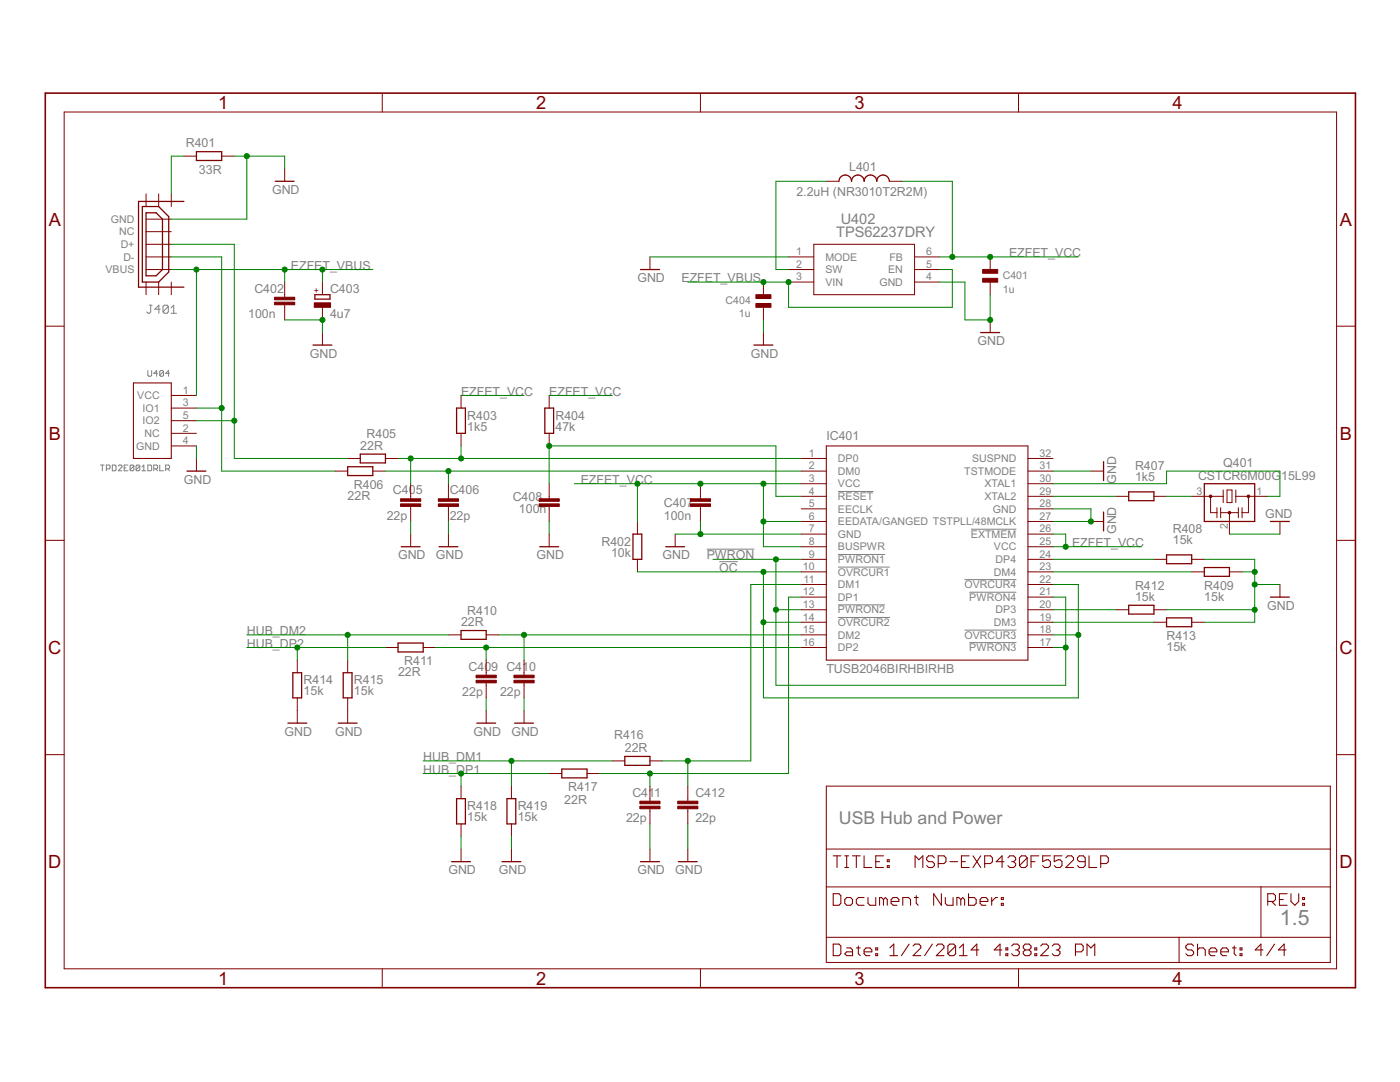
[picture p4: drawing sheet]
<svg xmlns="http://www.w3.org/2000/svg" width="279mm" height="216mm" viewBox="0 0 279 216" stroke-linecap="round" stroke-linejoin="round" font-family="sans-serif">
<g fill="none" stroke="#808080" stroke-width=".2">
<path d="M29.5 73.9v1l.2 .2h.4l.2-.2v-1M29.8 60.9h.6M30.1 60.9v1.3l-.3 .3h-.3l-.2-.3M31.5 74.5h-.8l.6-.6v1.2M32 61.7h-1.1l.8-.8v1.6M32.6 74.1l-.2-.2h-.3l-.2 .2v.8M32.6 74.1v.8l-.2 .2h-.3l-.2-.2M32.6 74.1l-.7 .8M33.6 61.2v1l-.3 .3h-.5l-.3-.3M33.6 61.2l-.3-.3h-.5l-.3 .3v1M33.6 61.2l-1.1 1M33.8 74.5h-.7l.5-.6v1.2"/>
<path d="M34.1 62.5h1.1M34.1 61.4l.6-.5v1.6M20 92.8h.8M20.4 92.8v1.1M21.2 93.6h.6l.2-.2v-.4l-.2-.2h-.6v1.1M22.4 92.8h.6l.2 .2v.7l-.2 .2h-.6zM23.6 93l.2-.2h.4l.1 .2v.2l-.7 .7h.7M24.8 93.4h.3M25.5 92.8h-.7v1.1h.7M26.7 93l-.2-.2h-.4l-.1 .2v.7M26.7 93v.7l-.2 .2h-.4l-.1-.2M26.7 93l-.7 .7"/>
<path d="M27.9 93l-.2-.2h-.4l-.1 .2v.7M27.9 93v.7l-.2 .2h-.4l-.1-.2M27.9 93l-.7 .7M28.3 93.9h.8M28.3 93.2l.4-.4v1.1M29.5 92.8h.6l.2 .2v.7l-.2 .2h-.6zM30.7 93.6h.6l.2-.2v-.4l-.2-.2h-.6v1.1M31.1 93.6l.4 .3M31.9 92.8v1.1h.7M33.1 93.6h.5l.2-.2v-.4l-.2-.2h-.5v1.1M33.4 93.6l.4 .3M167.2 98.1h7.1"/>
<path d="M141 109.6h9.5M143.6 112.1h3.7M167.2 110.6h9.4M167.2 113.2h10.4M192.5 115.7h10.3M193.4 118.2h9.4M193.8 105.6h9M167.2 120.7h9.4M167.2 123.2h10.4M192.5 125.7h10.3M193.4 128.2h9.4"/>
</g>
<g fill="none" stroke="#800000" stroke-width=".21">
<path d="M26.6 76.4h7.6v15.1h-7.6zM164.9 89h40.2v42.7h-40.2zM166.3 178.3h1.1l.4 .4v1.6l-.4 .3h-1.1zM166.3 170.8h1.5M167 170.8v2.3M168.6 170.8h.8M168.6 173.1h.8M169 179.1h.8l.3 .4v.8l-.3 .3h-.8l-.4-.3v-.8zM169 170.8v2.3M170.1 170.8h1.6M170.9 170.8v2.3M172.4 170.8v2.3h1.6"/>
<path d="M172.4 179.1h-1.1l-.4 .4v.8l.4 .3h1.1M173.2 179.1v1.2l.4 .3h1.2v-1.5M174.8 171.9h.7M176.3 170.8h-1.5v2.3h1.5M176.3 179.5l-.4-.4h-.4v1.5M176.3 179.5l.4-.4 .4 .4v1.1M176.3 179.5v1.1M177.1 172.7h.4v.4h-.4zM177.1 171.6h.4v.3h-.4zM177.8 179.9h1.6v-.4l-.4-.4h-.8l-.4 .4v.8l.4 .3h.8M182.5 179.1h.8M182.6 173.1v-2.3l.8 .8 .8-.8v2.3"/>
<path d="M182.9 178.7v1.6l.4 .3M186.5 171.2l-.4-.4h-.8l-.4 .4v.4l.4 .3h.8l.4 .4v.4l-.4 .4h-.8l-.4-.4M187.2 172.3h1.2l.4-.4v-.7l-.4-.4h-1.2v2.3M187.9 178.3v2.3l-1.6-2.3v2.3M188.7 179.1v1.2l.3 .3h1.2v-1.5M189.6 171.9h1.5M191.7 179.5l-.4-.4h-.3v1.5M191.7 179.5v1.1M191.7 179.5l.4-.4 .4 .4v1.1M191.9 171.9h.8M193.3 178.3v2.3h1.1l.4-.3v-.8l-.4-.4h-1.1M193.4 170.8h-1.5v2.3h1.5"/>
<path d="M194.2 170.8l1.5 2.3M195.6 179.9h1.5v-.4l-.3-.4h-.8l-.4 .4v.8l.4 .3h.8M195.7 170.8l-1.5 2.3M196.5 172.3h1.2l.4-.4v-.7l-.4-.4h-1.2v2.3M197.9 179.1v1.5M199.1 179.1h-.4l-.8 .8M199.8 179.1h.4v.4h-.4zM200.4 171.9h-1.6l1.2-1.1v2.3M201.1 171.2l.4-.4h.8l.4 .4v.4l-.4 .3M201.9 171.9h.4M202.3 171.9l.4 .4v.4l-.4 .4h-.8l-.4-.4M205 171.2l-.4-.4h-.8l-.3 .4v1.5"/>
<path d="M205 171.2v1.5l-.4 .4h-.8l-.3-.4M205 171.2l-1.5 1.5M205.8 171.9h.7M207.3 170.8h-1.5v2.3M209.6 170.8h-1.5v1.1l.8-.3h.3l.4 .3v.8l-.4 .4h-.7l-.4-.4M211.9 170.8h-1.5v1.1l.8-.3h.4l.3 .3v.8l-.3 .4h-.8l-.4-.4M212.7 171.2l.4-.4h.8l.3 .4v.4l-1.5 1.5h1.5M216.6 171.9h-1.2l-.4-.3v-.4l.4-.4h.8l.4 .4v1.5l-.4 .4h-.8l-.4-.4M217.3 170.8v2.3h1.6M219.7 172.3h1.1l.4-.4v-.7l-.4-.4h-1.1v2.3M253 179.9h1.2l.4-.4v-.8l-.4-.4h-1.2v2.3M253.8 179.9l.8 .7"/>
<path d="M255.3 179.5h.8M256.9 178.3h-1.6v2.3h1.6M257.6 178.3v1.6l.8 .7 .8-.7v-1.6M260 179.1h.3v.4h-.3zM166.3 188.4h1.1l.4 .4v1.5l-.4 .4h-1.1zM169 189.1h.8l.3 .4v1.2h-1.1l-.4-.4 .4-.4h1.1M170.9 189.1h.8M171.3 188.8v1.5l.4 .4M172.4 189.9h1.6v-.4l-.4-.4h-.8l-.4 .4v.8l.4 .4h.8M174.8 190.3h.4v.4h-.4zM174.8 189.1h.4v.4h-.4zM177.6 190.7h1.5"/>
<path d="M177.6 189.1l.8-.7v2.3M180.2 180.6v-1.5h1.1l.4 .4v1.1M181.4 188.4l-1.5 2.3M182.2 188.8l.4-.4h.8l.4 .4v.3l-1.6 1.6h1.6M186.1 188.4l-1.6 2.3M186.9 188.8l.3-.4h.8l.4 .4v.3l-1.5 1.6h1.5M190.7 188.8v1.5l-.4 .4h-.8l-.3-.4M190.7 188.8l-.4-.4h-.8l-.3 .4v1.5M190.7 188.8l-1.5 1.5M191.5 190.7h1.5M191.5 189.1l.8-.7v2.3M195.3 189.5h-1.5l1.1-1.1v2.3"/>
<path d="M199.8 180.3h.4v.3h-.4zM200 189.5h-1.6l1.2-1.1v2.3M200.7 190.3h.4v.4h-.4zM200.7 189.1h.4v.4h-.4zM201.9 188.8l.4-.4h.8l.3 .4v.3l-.3 .4M202.7 189.5h.4M203.1 189.5l.3 .4v.4l-.3 .4h-.8l-.4-.4M204.6 189.5l-.4 .4v.4l.4 .4h.8l.4-.4v-.4l-.4-.4M204.6 189.5l-.4-.4v-.3l.4-.4h.8l.4 .4v.3l-.4 .4M204.6 189.5h.8M206.5 190.3h.4v.4h-.4zM206.5 189.1h.4v.4h-.4z"/>
<path d="M207.7 188.8l.4-.4h.8l.3 .4v.3l-1.5 1.6h1.5M210 188.8l.4-.4h.8l.3 .4v.3l-.3 .4M210.8 189.5h.4M211.2 189.5l.3 .4v.4l-.3 .4h-.8l-.4-.4M214.6 189.9h1.2l.4-.4v-.7l-.4-.4h-1.2v2.3M216.9 190.7v-2.3l.8 .7 .8-.7v2.3M238.2 188.8l-.4-.4h-.7l-.4 .4v.3l.4 .4h.7l.4 .4v.4l-.4 .4h-.7l-.4-.4M239 189.5l.4-.4h.7l.4 .4v1.2M239 188.4v2.3M241.3 189.9h1.5v-.4l-.3-.4h-.8l-.4 .4v.8l.4 .4h.8M243.6 189.9h1.6v-.4l-.4-.4h-.8l-.4 .4v.8l.4 .4h.8M245.9 189.1h.8"/>
<path d="M246.3 188.8v1.5l.4 .4M247.5 190.3h.4v.4h-.4zM247.5 189.1h.4v.4h-.4zM252.1 189.5h-1.6l1.2-1.1v2.3M254.4 188.4l-1.6 2.3M256.7 189.5h-1.6l1.2-1.1v2.3M260 180.3h.3v.3h-.3z"/>
</g>
<g fill="none" stroke="#800000" stroke-width=".2">
<path d="M76.3 18.6v3.8M139.8 18.6v3.8M203.3 18.6v3.8M12.8 22.4h253.9v170.9h-253.9zM29.1 38.7v2.5M31.7 38.7v2.5M34.2 38.7v2.5M36.7 31.2h2.5M44.2 31.2h2.6M56.8 33.7v2.5M164.9 36.2h2.5M177.5 36.2h2.5"/>
<path d="M29.1 51.3h5.1M29.1 53.8h5.1M29.1 48.7h5.1M29.1 43.7h5.1M29.1 46.2h5.1M29.1 56.3v2.5M31.7 56.3v2.5M34.2 56.3v2.5M56.8 56.3v3M64.3 56.3v2.5M129.7 51.3v2.5M152.4 56.3v2.5"/>
<path d="M157.4 51.3h5M157.4 53.8h5M157.4 56.3h5M162.4 48.7h20.1v10.1h-20.1zM182.5 51.3h5M182.5 53.8h5M182.5 56.3h5M197.6 51.3v2.5M197.6 56.3v2.5M9 65.1h3.8M34.2 78.9h5M56.8 60.8v3"/>
<path d="M64.3 61.3v2.5M64.3 66.4v2.5M92 78.9v2.5M109.6 78.9v2.5M152.4 61.3v2.5M152.4 66.4v2.5M197.6 63.8v2.6M266.7 65.1h3.8M34.2 81.4h5M34.2 83.9h5M34.2 89h5M34.2 86.5h5"/>
<path d="M39.2 91.5v2.5M66.9 94h2.5M69.4 91.5h2.5M74.4 94h2.5M76.9 91.5h2.5M82 96.5v3M89.5 96.5v3M92 86.5v2.5M109.6 86.5v2.5M109.6 96.5v3M139.8 96.5v3M159.9 91.5h5"/>
<path d="M159.9 94h5M159.9 96.5h5M159.9 99h5M205.1 91.5h5.1M205.1 94h5.1M205.1 96.5h5.1M205.1 99h5.1M217.7 94h2.5M222.7 99h2.6M230.3 99h2.5M237.8 99h6.3M241.6 99v3.3h1.3"/>
<path d="M244.1 97.8v2.5M244.9 97.8h1v2.5h-1zM246.6 99h6.3M246.6 97.8v2.5M249.2 99v3.3h-1.3M9 107.8h3.8M82 101v3.1M82 106.6v2.5M89.5 101v3.1M89.5 106.6v2.5M109.6 101v3.1M109.6 106.6v2.5"/>
<path d="M127.2 104.1v2.5M127.2 111.6v2.5M134.7 106.6v2.5M139.8 101v3.1M159.9 101.5h5M159.9 104.1h5M159.9 106.6h5M159.9 109.1h5M159.9 111.6h5M159.9 114.1h5M159.9 116.6h5M159.9 119.1h5"/>
<path d="M205.1 101.5h5.1M205.1 104.1h5.1M205.1 106.6h5.1M205.1 109.1h5.1M205.1 111.6h5.1M205.1 114.1h5.1M205.1 116.6h5.1M205.1 119.1h5.1M217.7 104.1h2.5M230.3 111.6h2.5M237.8 111.6h2.5M237.8 114.1h2.5"/>
<path d="M242.9 101.3v2M243.6 102.3h3.5M243.6 101.3v2M245.4 114.1h2.5M245.4 102.3v4.3M247.1 101.3v2M247.9 101.3v2M255.4 104.1v2.5M255.4 116.6v2.5M266.7 107.8h3.8M59.3 131.7v2.5M59.3 139.3v5"/>
<path d="M69.4 131.7v2.5M69.4 139.3v5M76.9 129.2h2.5M84.5 129.2h2.5M89.5 126.7h2.5M97 126.7h2.5M97 131.7v3M97 136.2v3.1M104.6 131.7v3M104.6 136.2v3.1M159.9 121.7h5M159.9 124.2h5"/>
<path d="M159.9 126.7h5M159.9 129.2h5M205.1 121.7h5.1M205.1 124.2h5.1M205.1 126.7h5.1M205.1 129.2h5.1M222.7 121.7h2.6M230.3 121.7h2.5M230.3 124.2h2.5M237.8 124.2h2.5M9 150.6h3.8M92 156.9v2.5"/>
<path d="M97 141.8v2.5M102.1 156.9v2.5M104.6 141.8v2.5M109.6 154.3h2.5M117.2 154.3h2.5M122.2 151.8h2.5M129.7 156.9v3M129.7 151.8h2.5M137.3 156.9v3M164.9 156.9h100.6v35.1h-100.6zM266.7 150.6h3.8M92 164.4v2.5"/>
<path d="M92 169.4v2.5M102.1 164.4v2.5M102.1 169.4v2.5M129.7 161.4v3M129.7 169.4v2.5M137.3 161.4v3M137.3 169.4v2.5M164.9 177h100.6M164.9 169.4h100.6M251.7 177v10M76.3 193.3v3.8M139.8 193.3v3.8"/>
<path d="M164.9 187h100.6M203.3 193.3v3.8M235.3 187v5"/>
</g>
<g fill="none" stroke="#800000" stroke-width=".25">
<path d="M39.2 30.3h5v1.7h-5zM54.9 36.2h3.8M167.4 36.2a1.26 1.26 0 0 1 1.3-1.3 1.26 1.26 0 0 1 1.2 1.3 1.26 1.26 0 0 1 1.3-1.3 1.26 1.26 0 0 1 1.3 1.3 1.26 1.26 0 0 1 1.2-1.3 1.26 1.26 0 0 1 1.3 1.3 1.25 1.25 0 0 1 1.2-1.3 1.25 1.25 0 0 1 1.3 1.3M28.4 41.2h3.3l2 2v11.1l-2 2h-3.3zM29.1 42.5h2.1l1.2 1.2v10.1l-1.2 1.2h-2.1zM36.7 40.2h-9.1v17.1h9.1M62.8 58.8h3v.9h-3zM127.8 53.8h3.8M62.5 68.9h3.7M150.5 68.9h3.7M195.7 66.4h3.8M37.3 94h3.8"/>
<path d="M69.4 93.1h5v1.8h-5zM71.9 90.6h5v1.8h-5zM91.1 81.4h1.8v5.1h-1.8zM108.7 81.4h1.8v5.1h-1.8zM220.2 92.1v3.8M225.3 98.1h5v1.8h-5zM240.3 96.5h10.1v7.6h-10.1zM80.1 109.1h3.7M87.6 109.1h3.8M107.7 109.1h3.8M126.3 106.6h1.8v5h-1.8zM132.9 109.1h3.7"/>
<path d="M220.2 102.2v3.7M232.8 110.7h5v1.8h-5zM240.3 113.2h5.1v1.8h-5.1zM253.5 104.1h3.8M253.5 119.1h3.8M58.4 134.2h1.8v5.1h-1.8zM68.5 134.2h1.8v5.1h-1.8zM79.4 128.3h5.1v1.8h-5.1zM92 125.8h5v1.8h-5zM225.3 120.8h5v1.7h-5zM232.8 123.3h5v1.8h-5zM57.4 144.3h3.8"/>
<path d="M67.5 144.3h3.8M91.1 159.4h1.8v5h-1.8zM95.1 144.3h3.8M101.2 159.4h1.7v5h-1.7zM102.7 144.3h3.8M112.1 153.5h5.1v1.7h-5.1zM124.7 150.9h5v1.8h-5zM90.1 171.9h3.8M100.2 171.9h3.7M127.8 171.9h3.8M135.4 171.9h3.7"/>
</g>
<g fill="#800000" stroke="#800000" stroke-width=".2">
<path d="M150.9 60.6h3v.7h-3z"/>
<path d="M150.9 58.8h3v.8h-3z"/>
<path d="M196.1 55.5h3v.8h-3z"/>
<path d="M196.1 53.8h3v.7h-3z"/>
<path d="M54.8 60.3h4v.5h-4z"/>
<path d="M54.8 59.3h4v.5h-4z"/>
<path d="M79.9 100.5h4.1v.5h-4.1z"/>
<path d="M79.9 99.5h4.1v.5h-4.1z"/>
<path d="M87.5 100.5h4v.5h-4z"/>
<path d="M87.5 99.5h4v.5h-4z"/>
<path d="M95 135.7h4v.5h-4z"/>
<path d="M95 134.7h4v.5h-4z"/>
<path d="M102.6 135.7h4v.5h-4z"/>
<path d="M102.6 134.7h4v.5h-4z"/>
<path d="M127.7 160.9h4v.5h-4z"/>
<path d="M127.7 159.9h4v.5h-4z"/>
<path d="M135.3 160.9h4v.5h-4z"/>
<path d="M135.3 159.9h4v.5h-4z"/>
<path d="M62.7 60.4h3.3v.9h-3.3z"/>
<path d="M107.6 100.5h4v.5h-4z"/>
<path d="M107.6 99.5h4v.5h-4z"/>
<path d="M137.8 100.5h4v.5h-4z"/>
<path d="M137.8 99.5h4v.5h-4z"/>
</g>
<g fill="#800000" stroke="#800000" stroke-width=".2">
<circle cx="249.2" cy="99" r=".25"/>
<circle cx="241.6" cy="99" r=".25"/>
<circle cx="245.4" cy="102.3" r=".25"/>
</g>
<path d="M9 18.6h261.5v178.5h-261.5z" fill="none" stroke="#800000" stroke-width=".32"/>
<g fill="none" stroke="#008000" stroke-width=".2">
<path d="M36.7 31.2h-2.5v7.5M46.8 31.2h10v2.5M49.3 31.2v12.5h-15.1M164.9 36.2h-10v17.6h2.5M180 36.2h10.1v15.1M34.2 51.3h10v42.7h22.7M34.2 48.7h12.6v42.8h22.6M34.2 53.8h40.2M39.2 53.8v25.1M56.8 53.8v2.5M64.3 53.8v2.5M129.7 51.3h27.7"/>
<path d="M187.5 51.3h27.7M187.5 53.8h2.6v7.5h-32.7v-5h-20.1M187.5 56.3h5.1v7.5h5v-5M56.8 63.8h7.5v2.6M92 78.9h12.6M109.6 78.9h12.6M152.4 63.8v2.6M39.2 89v2.5M39.2 83.9h7.6M39.2 81.4h5M76.9 94h83M79.4 91.5h80.5"/>
<path d="M82 91.5v5M89.5 94v2.5M92 89v2.5M109.6 96.5v-7.5h45.3v10h5M114.6 96.5h45.3M127.2 96.5v7.6M152.4 96.5v12.6h7.5M210.2 94h7.5M210.2 96.5h22.6v-2.5h22.6v5h-2.5M210.2 99h12.5M232.8 99h5M82 104.1v2.5"/>
<path d="M89.5 104.1v2.5M109.6 104.1v2.5M127.2 114.1h32.7M134.7 106.6h25.2M139.8 104.1v2.5M142.3 111.6h17.6M152.4 114.1v25.2h62.8v-22.7h-5M152.4 104.1h7.5M154.9 111.6v25.1h57.8v-17.6h-2.5M159.9 116.6h-10.1v35.2h-17.6M159.9 119.1h-2.5v35.2h-37.7M210.2 106.6h2.5v2.5"/>
<path d="M210.2 101.5h7.5v2.6h-7.5M210.2 114.1h27.6M210.2 111.6h20.1M210.2 109.1h17.6M240.3 111.6h10.1v12.6h-10.1M245.4 106.6h10M247.9 114.1h2.5M250.4 116.6h5M49.3 129.2h27.6M49.3 126.7h40.2M59.3 129.2v2.5M69.4 126.7v5"/>
<path d="M87 129.2h72.9M97 129.2v2.5M97 139.3v2.5M99.5 126.7h60.4M104.6 126.7v5M104.6 139.3v2.5M152.4 124.2h7.5M154.9 121.7h5M210.2 121.7h12.5M210.2 124.2h20.1M210.2 129.2h2.5M210.2 126.7h5"/>
<path d="M232.8 121.7h17.6M84.5 151.8h37.7M84.5 154.3h25.1M92 154.3v2.6M102.1 151.8v5.1M129.7 154.3v2.6M137.3 151.8v5.1M92 166.9v2.5M102.1 166.9v2.5M129.7 164.4v5M137.3 164.4v5"/>
</g>
<g fill="#008000" stroke="#008000" stroke-width=".2">
<circle cx="197.6" cy="63.8" r=".51"/>
<circle cx="49.3" cy="31.2" r=".51"/>
<circle cx="217.7" cy="104.1" r=".51"/>
<circle cx="64.3" cy="63.8" r=".51"/>
<circle cx="139.8" cy="106.6" r=".51"/>
<circle cx="250.4" cy="114.1" r=".51"/>
<circle cx="250.4" cy="121.7" r=".51"/>
<circle cx="250.4" cy="116.6" r=".51"/>
<circle cx="46.8" cy="83.9" r=".51"/>
<circle cx="44.2" cy="81.4" r=".51"/>
<circle cx="89.5" cy="94" r=".51"/>
<circle cx="92" cy="91.5" r=".51"/>
<circle cx="82" cy="91.5" r=".51"/>
<circle cx="137.3" cy="151.8" r=".51"/>
<circle cx="129.7" cy="154.3" r=".51"/>
<circle cx="97" cy="129.2" r=".51"/>
<circle cx="104.6" cy="126.7" r=".51"/>
<circle cx="154.9" cy="111.6" r=".51"/>
<circle cx="154.9" cy="121.7" r=".51"/>
<circle cx="212.7" cy="129.2" r=".51"/>
<circle cx="152.4" cy="114.1" r=".51"/>
<circle cx="152.4" cy="124.2" r=".51"/>
<circle cx="215.2" cy="126.7" r=".51"/>
<circle cx="109.6" cy="89" r=".51"/>
<circle cx="59.3" cy="129.2" r=".51"/>
<circle cx="69.4" cy="126.7" r=".51"/>
<circle cx="102.1" cy="151.8" r=".51"/>
<circle cx="92" cy="154.3" r=".51"/>
<circle cx="197.6" cy="51.3" r=".51"/>
<circle cx="190.1" cy="51.3" r=".51"/>
<circle cx="212.7" cy="109.1" r=".51"/>
<circle cx="152.4" cy="96.5" r=".51"/>
<circle cx="152.4" cy="104.1" r=".51"/>
<circle cx="139.8" cy="96.5" r=".51"/>
<circle cx="127.2" cy="96.5" r=".51"/>
<circle cx="39.2" cy="53.8" r=".51"/>
<circle cx="56.8" cy="53.8" r=".51"/>
<circle cx="64.3" cy="53.8" r=".51"/>
<circle cx="152.4" cy="56.3" r=".51"/>
<circle cx="157.4" cy="56.3" r=".51"/>
</g>
<text font-size="4.7" fill="#808080" x="255.4" y="184.5">1.5</text>
<g font-size="4.1" fill="#800000">
<text x="43.5" y="21.8">1</text>
<text x="107" y="21.8">2</text>
<text x="170.5" y="21.8">3</text>
<text x="234" y="21.8">4</text>
<text x="9.7" y="45">A</text>
<text x="267.4" y="45">A</text>
<text x="9.7" y="87.8">B</text>
<text x="267.4" y="87.8">B</text>
<text x="9.6" y="130.5">C</text>
<text x="267.3" y="130.5">C</text>
<text x="9.6" y="173.2">D</text>
<text x="267.3" y="173.2">D</text>
<text x="43.5" y="196.5">1</text>
<text x="107" y="196.5">2</text>
<text x="170.5" y="196.5">3</text>
<text x="234" y="196.5">4</text>
</g>
<text font-size="4" fill="#808080" x="167.4" y="164.4">USB Hub and Power</text>
<g font-size="3.3" fill="#808080">
<text x="166.9" y="47.3">TPS62237DRY</text>
<text x="167.8" y="44.8">U402</text>
</g>
<g font-size="2.8" fill="#808080">
<text x="37.1" y="29.4">R401</text>
<text x="39.7" y="34.7">33R</text>
<text x="169.5" y="34.2">L401</text>
<text x="54.3" y="38.7">GND</text>
<text x="158.9" y="39.2">2.2uH (NR3010T2R2M)</text>
<text x="58.1" y="53.8">EZFET_VBUS</text>
<text x="201.4" y="51.3">EZFET_VCC</text>
<text x="50.8" y="58.4">C402</text>
<text x="65.9" y="58.4">C403</text>
<text x="127.2" y="56.3">GND</text>
<text x="136" y="56.3">EZFET_VBUS</text>
<text x="49.5" y="63.5">100n</text>
<text x="65.9" y="63.5">4u7</text>
<text x="61.8" y="71.4">GND</text>
<text x="149.8" y="71.4">GND</text>
<text x="195.1" y="68.9">GND</text>
<text x="92" y="78.9">EZFET_VCC</text>
<text x="93.3" y="83.7">R403</text>
<text x="109.6" y="78.9">EZFET_VCC</text>
<text x="110.9" y="83.7">R404</text>
<text x="71.9" y="89.7">22R</text>
<text x="73.2" y="87.5">R405</text>
<text x="93.3" y="86">1k5</text>
<text x="110.9" y="86">47k</text>
<text x="164.9" y="87.7">IC401</text>
<text x="226.5" y="93.8">R407</text>
<text x="239.1" y="95.8">CSTCR6M00G</text>
<text x="244.1" y="93.2">Q401</text>
<text x="255.7" y="95.8">15L99</text>
<text x="36.7" y="96.5">GND</text>
<text x="69.4" y="99.8">22R</text>
<text x="70.6" y="97.5">R406</text>
<text x="78.4" y="98.7">C405</text>
<text x="89.7" y="98.7">C406</text>
<text x="102.3" y="99.9">C408</text>
<text x="115.9" y="96.5">EZFET_VCC</text>
<text x="132.5" y="101.2">C407</text>
<text x="222.7" y="96.5" transform="rotate(-90 222.7 96.5)">GND</text>
<text x="226.5" y="96">1k5</text>
<text x="77.2" y="103.7">22p</text>
<text x="89.7" y="103.7">22p</text>
<text x="103.6" y="102.4">100n</text>
<text x="132.5" y="103.7">100n</text>
<text x="222.7" y="106.6" transform="rotate(-90 222.7 106.6)">GND</text>
<text x="234.1" y="106.3">R408</text>
<text x="252.5" y="103.3">GND</text>
<text x="79.4" y="111.6">GND</text>
<text x="87" y="111.6">GND</text>
<text x="107.1" y="111.6">GND</text>
<text x="120" y="108.9">R402</text>
<text x="121.9" y="111.1">10k</text>
<text x="132.2" y="111.6">GND</text>
<text x="141" y="111.6">PWRON</text>
<text x="213.9" y="109.1">EZFET_VCC</text>
<text x="234.1" y="108.6">15k</text>
<text x="143.5" y="114.1">OC</text>
<text x="226.5" y="119.9">15k</text>
<text x="226.5" y="117.7">R412</text>
<text x="240.3" y="119.9">15k</text>
<text x="240.3" y="117.7">R409</text>
<text x="92" y="124.9">22R</text>
<text x="93.3" y="122.7">R410</text>
<text x="252.9" y="121.7">GND</text>
<text x="49.3" y="129.2">HUB_DP2</text>
<text x="49.3" y="126.7">HUB_DM2</text>
<text x="232.8" y="130">15k</text>
<text x="232.8" y="127.7">R413</text>
<text x="60.6" y="136.5">R414</text>
<text x="70.6" y="136.5">R415</text>
<text x="79.4" y="135">22R</text>
<text x="80.7" y="132.7">R411</text>
<text x="93.5" y="133.9">C409 C410</text>
<text x="164.9" y="134.2">TUSB2046BIRHBIRHB</text>
<text x="60.6" y="138.8">15k</text>
<text x="70.6" y="138.8">15k</text>
<text x="92.3" y="138.9">22p</text>
<text x="99.8" y="138.9">22p</text>
<text x="56.8" y="146.8">GND</text>
<text x="66.9" y="146.8">GND</text>
<text x="94.5" y="146.8">GND</text>
<text x="102.1" y="146.8">GND</text>
<text x="122.6" y="147.5">R416</text>
<text x="84.5" y="151.8">HUB_DM1</text>
<text x="84.5" y="154.3">HUB_DP1</text>
<text x="124.7" y="150.1">22R</text>
<text x="93.3" y="161.7">R418</text>
<text x="103.3" y="161.7">R419</text>
<text x="112.6" y="160.4">22R</text>
<text x="113.4" y="157.9">R417</text>
<text x="126.2" y="159">C411</text>
<text x="138.8" y="159">C412</text>
<text x="93.3" y="163.9">15k</text>
<text x="103.3" y="163.9">15k</text>
<text x="124.9" y="164">22p</text>
<text x="138.8" y="164">22p</text>
<text x="89.5" y="174.5">GND</text>
<text x="99.5" y="174.5">GND</text>
<text x="127.2" y="174.5">GND</text>
<text x="134.7" y="174.5">GND</text>
</g>
<g font-size="2.4" fill="#808080">
<text x="22.1" y="44.5">GND</text>
<text x="23.8" y="47">NC</text>
<text x="24.1" y="49.5">D+</text>
<text x="24.6" y="52">D-</text>
<text x="158.9" y="50.9">1</text>
<text x="158.9" y="53.4">2</text>
<text x="164.7" y="52">MODE</text>
<text x="177.5" y="52">FB</text>
<text x="184.8" y="53.4">5</text>
<text x="184.8" y="50.9">6</text>
<text x="21.1" y="54.5">VBUS</text>
<text x="158.9" y="55.9">3</text>
<text x="164.7" y="54.5">SW</text>
<text x="164.7" y="57">VIN</text>
<text x="175.5" y="57">GND</text>
<text x="177.3" y="54.5">EN</text>
<text x="184.8" y="55.9">4</text>
<text x="200.1" y="58.4">1u</text>
<text x="200.1" y="55.7">C401</text>
<text x="144.8" y="60.7">C404</text>
<text x="147.5" y="63.2">1u</text>
<text x="27.4" y="79.7">VCC</text>
<text x="28.4" y="82.2">IO1</text>
<text x="36.5" y="81.1">3</text>
<text x="36.5" y="78.6">1</text>
<text x="36.5" y="83.6">5</text>
<text x="27.2" y="89.7">GND</text>
<text x="28.4" y="84.7">IO2</text>
<text x="28.8" y="87.2">NC</text>
<text x="36.5" y="88.6">4</text>
<text x="36.5" y="86.1">2</text>
<text x="161.4" y="91.1">1</text>
<text x="161.4" y="93.7">2</text>
<text x="167.2" y="92.2">DP0</text>
<text x="167.2" y="94.8">DM0</text>
<text x="192.4" y="94.8">TSTMODE</text>
<text x="194" y="92.2">SUSPND</text>
<text x="207.5" y="93.7">31</text>
<text x="207.5" y="91.1">32</text>
<text x="161.4" y="96.2">3</text>
<text x="161.4" y="98.7">4</text>
<text x="161.4" y="101.2">5</text>
<text x="167.2" y="97.3">VCC</text>
<text x="167.2" y="99.8">RESET</text>
<text x="196.5" y="99.8">XTAL2</text>
<text x="196.5" y="97.3">XTAL1</text>
<text x="207.5" y="101.2">28</text>
<text x="207.5" y="98.7">29</text>
<text x="207.5" y="96.2">30</text>
<text x="238.8" y="98.7">3</text>
<text x="250.8" y="98.7">1</text>
<text x="161.4" y="103.7">6</text>
<text x="161.4" y="106.2">7</text>
<text x="167.2" y="102.3">EECLK</text>
<text x="167.2" y="104.8">EEDATA/GANGED TSTPLL/48MCLK</text>
<text x="167.2" y="107.3">GND</text>
<text x="193.8" y="107.3">EXTMEM</text>
<text x="198.1" y="102.3">GND</text>
<text x="207.5" y="106.2">26</text>
<text x="207.5" y="103.7">27</text>
<text x="245" y="105.6" transform="rotate(-90 245 105.6)">2</text>
<text x="160.2" y="113.8">10</text>
<text x="161.4" y="108.7">8</text>
<text x="161.4" y="111.3">9</text>
<text x="167.2" y="109.8">BUSPWR</text>
<text x="167.2" y="112.4">PWRON1</text>
<text x="198.4" y="109.8">VCC</text>
<text x="198.7" y="112.4">DP4</text>
<text x="207.5" y="113.8">23</text>
<text x="207.5" y="111.3">24</text>
<text x="207.5" y="108.7">25</text>
<text x="160.2" y="118.8">12</text>
<text x="160.4" y="116.3">11</text>
<text x="167.2" y="114.9">OVRCUR1</text>
<text x="167.2" y="117.4">DM1</text>
<text x="167.2" y="119.9">DP1</text>
<text x="192.5" y="117.4">OVRCUR4</text>
<text x="193.4" y="119.9">PWRON4</text>
<text x="198.4" y="114.9">DM4</text>
<text x="207.5" y="118.8">21</text>
<text x="207.5" y="116.3">22</text>
<text x="160.2" y="121.3">13</text>
<text x="160.2" y="123.8">14</text>
<text x="167.2" y="122.4">PWRON2</text>
<text x="167.2" y="124.9">OVRCUR2</text>
<text x="198.4" y="124.9">DM3</text>
<text x="198.7" y="122.4">DP3</text>
<text x="207.5" y="123.8">19</text>
<text x="207.5" y="121.3">20</text>
<text x="160.2" y="126.3">15</text>
<text x="160.2" y="128.8">16</text>
<text x="167.2" y="127.4">DM2</text>
<text x="167.2" y="130">DP2</text>
<text x="192.5" y="127.4">OVRCUR3</text>
<text x="193.4" y="129.9">PWRON3</text>
<text x="207.5" y="128.8">17</text>
<text x="207.5" y="126.3">18</text>
</g>
<text font-size="1.9" fill="#800000" x="63.8" y="58.4" transform="rotate(-90 63.8 58.4)">+</text>
</svg>
